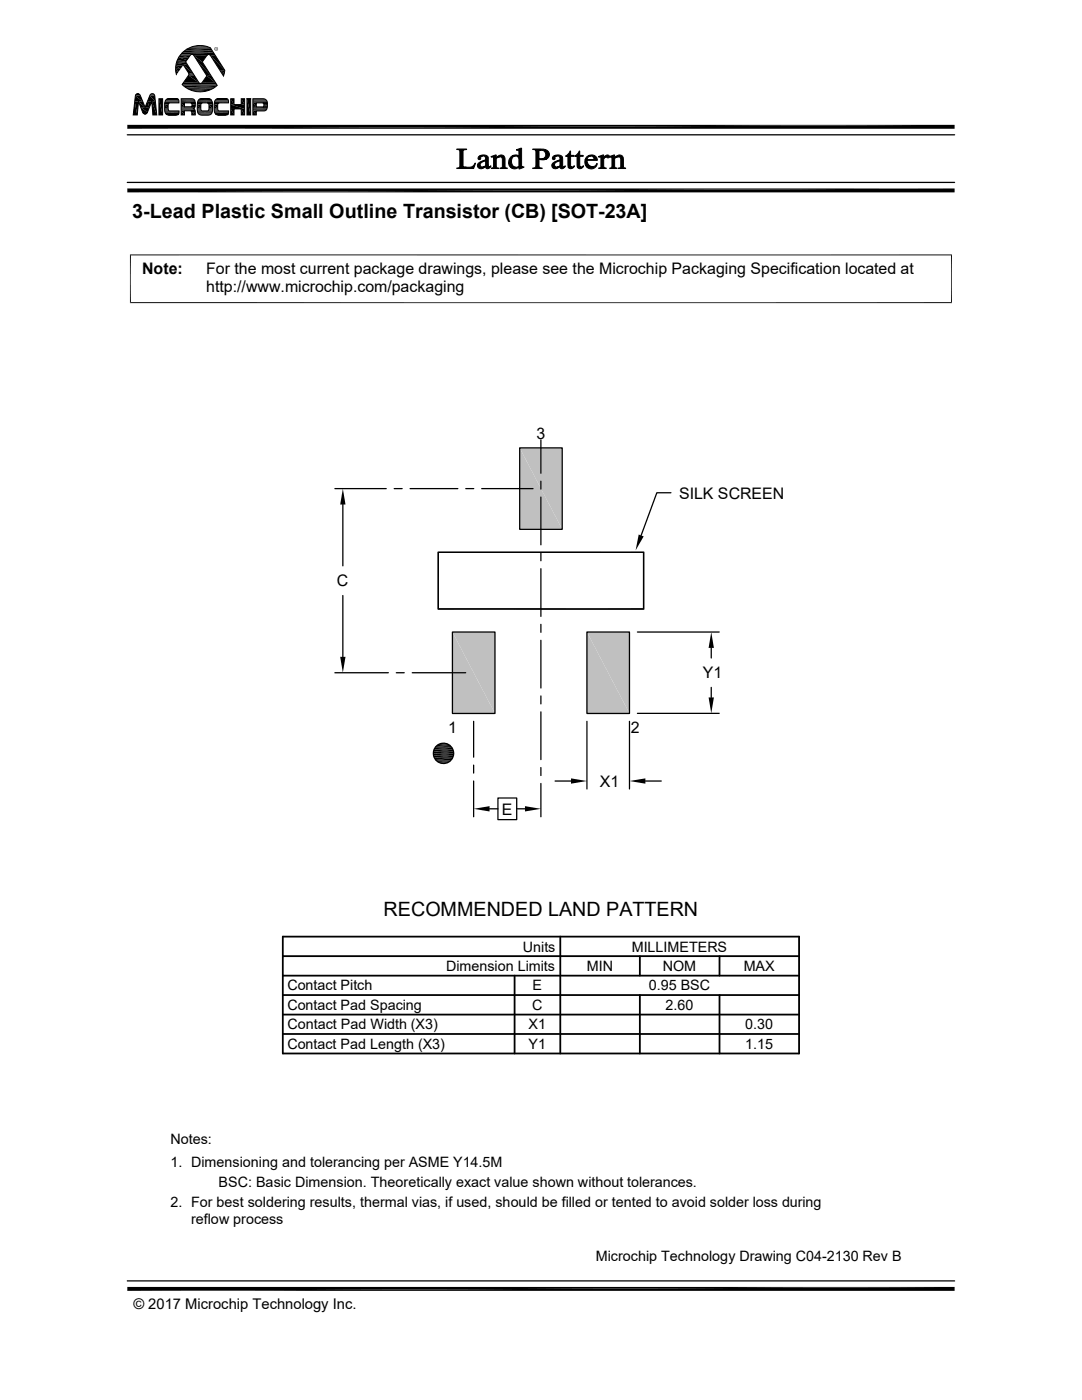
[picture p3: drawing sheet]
<svg xmlns="http://www.w3.org/2000/svg" width="216mm" height="279mm" viewBox="0 0 216 279" stroke-linecap="round" stroke-linejoin="round" font-family="sans-serif">
<g fill="#c0c0c0">
<path d="M103.7 89.4l8.5 16.2h-8.5z"/>
<path d="M103.7 89.4h8.5v16.2z"/>
<path d="M117.1 126.1l8.5 16.3h-8.5z"/>
<path d="M117.1 126.1h8.5v16.3z"/>
<path d="M90.3 126.1l8.5 16.3h-8.5z"/>
<path d="M90.3 126.1h8.5v16.3z"/>
</g>
<g fill="none" stroke="#000" stroke-width=".25">
<path d="M25.4 36.4h165.1M25.4 26.9h165.1M66.8 97.5h10.3M78.7 97.5h1.5M81.8 97.5h9.6M92.9 97.5h1.6M96.1 97.5h10.3M103.7 89.4h8.5v16.2h-8.5zM107.9 87.8v6.6M107.9 96v1.6M107.9 99.2v9.5M133.9 98.3h-2.8l-3.2 8.5"/>
<path d="M68.4 100.7v12.2M68.4 118.9v12.2M87.5 110.2h40.9v11.3h-40.9zM107.9 110.3v1.6M107.9 113.5v9.5M66.8 134.3h10.7M79.1 134.3h1.6M82.3 134.3h10.6M90.3 126.1h8.5v16.3h-8.5zM107.9 124.6v1.6M107.9 127.8v9.5M107.9 138.9v1.6"/>
<path d="M117.1 126.1h8.5v16.3h-8.5zM127.2 126.1h16.3M141.9 129.3v2M141.9 137.2v2M87.1 148.8h2.8M87.1 151.9h2.8M94.5 144v7.1M94.5 152.7v1.6M94.5 155.9v7.1M99.4 159.3h3.7v4.3h-3.7zM107.9 142.1v9.5M107.9 153.2v1.6"/>
<path d="M107.9 156.4v6.6M110.8 155.9h3.1M117.1 144v13.5M125.6 144v13.5M127.2 142.4h16.3M128.8 155.9h3.2M97.7 161.4h1.7M103.1 161.4h1.7M25.4 255.6h165.1"/>
<circle cx="88.5" cy="150.3" r="2.04"/>
</g>
<g fill="#000" stroke="#000" stroke-width=".2">
<path d="M98 31.2l.3 .1zM103.1 29.9h.2zM119.4 31.2l.3 .1zM121.6 31.2l.3 .1z"/>
<path d="M91.1 29.7h2l-.5 .2-.2 .5v2.8l.2 .2h.4h-1.3l.1-3.1a.43 .43 0 0 0-.7-.5z" fill-rule="evenodd"/>
<path d="M91.1 33.5l3-.2 .8-.7-.4 1h-3.4z" fill-rule="evenodd"/>
<path d="M95.5 31.3l.3-.2h.6h-.2a.42 .42 0 0 0-.3 .6l-.2 .2a.32 .32 0 0 1-.3-.2 .32 .32 0 0 1 .1-.4z" fill-rule="evenodd"/>
<path d="M95.5 32.5l.8-.4h.6a1.12 1.12 0 0 0-1.1 .9l.4 .3 .6 .1a.78 .78 0 0 1-1 .3 .78 .78 0 0 1-.5-1z" fill-rule="evenodd"/>
<path d="M95.8 31.1l.2-.1a1.19 1.19 0 0 1 1.4 .5l.1 1.7 .3 .2a.49 .49 0 0 1-.4 .3 .49 .49 0 0 1-.5-.3v-.1l-.2-.1 .2-.1v-1l-.4-.1 .4-.2a.51 .51 0 0 0-.5-.7z" fill-rule="evenodd"/>
<path d="M96.3 33.4l.6-.1z" fill-rule="evenodd"/>
<path d="M97.6 33.3l.3-.2-.1 .3z" fill-rule="evenodd"/>
<path d="M98 31.2l1-.3v.6h-.5z" fill-rule="evenodd"/>
<path d="M98.5 31.5l1.3-.2-.8 .3v1.4a.39 .39 0 0 0 .1 .4 .39 .39 0 0 0 .4 .1v.1h-1.5l.5-.3z" fill-rule="evenodd"/>
<path d="M99.3 31.3a.84 .84 0 0 1 .9-.4 .84 .84 0 0 1 .6 .8v1.6l.4 .3h-1.4l.3-.1 .1-.3v-1.6l-.4-.3z" fill-rule="evenodd"/>
<path d="M101.8 31.4l.5-.3h.6a1.19 1.19 0 0 0-.8 1.2 1.19 1.19 0 0 0 .9 1.1h-1.1a1.4 1.4 0 0 1-.1-2z" fill-rule="evenodd"/>
<path d="M102.3 31.1l.7-.2 .5 .3z" fill-rule="evenodd"/>
<path d="M103.1 29.9l1-.3v3.4l.2 .3h-.8a1.18 1.18 0 0 1-1.6 .1h1.1l.5-.3v-1.4l-.3-.5h.3v-1.1z" fill-rule="evenodd"/>
<path d="M103.5 33.3l1.1 .1-1.1 .3z" fill-rule="evenodd"/>
<path d="M106.8 30h1.2h-.5v1.6l1.6 .1-1.6 .1 .1 1.4a.47 .47 0 0 0 .6 .3v.1h-1.9l.6-.2v-.3z" fill-rule="evenodd"/>
<path d="M106.3 29.7l1.8 .1a1.12 1.12 0 0 1 1.3 .5 1.12 1.12 0 0 1-.3 1.4h-1a.86 .86 0 0 0 .8-.7 .86 .86 0 0 0-.5-1h-1.6z" fill-rule="evenodd"/>
<path d="M107.5 31.8h1.4z" fill-rule="evenodd"/>
<path d="M110.4 31.2l.2-.1h.6a.42 .42 0 0 0-.5 .6 .33 .33 0 0 1-.5 0 .33 .33 0 0 1 .2-.5z" fill-rule="evenodd"/>
<path d="M110.4 32.5l.9-.5 .4 .1a1.08 1.08 0 0 0-1 .9l.3 .3 .6 .1a.79 .79 0 0 1-1 .2 .79 .79 0 0 1-.4-.9z" fill-rule="evenodd"/>
<path d="M110.6 31.1l.5-.2a.87 .87 0 0 1 1.2 .7v1.6l.4 .2a.48 .48 0 0 1-.5 .3 .48 .48 0 0 1-.5-.4l-.2-.1 .2-.1v-1l-.4-.1 .4-.2a.51 .51 0 0 0-.5-.7z" fill-rule="evenodd"/>
<path d="M111.1 33.4l.6-.1z" fill-rule="evenodd"/>
<path d="M112.4 33.3l.4-.2-.1 .3z" fill-rule="evenodd"/>
<path d="M113.7 30.1h.2v.9h.6v.2h-.6v1.9l.3 .2-.8 .1-.1-2.2-.4-.1 .5-.4z" fill-rule="evenodd"/>
<path d="M113.4 33.4l.9-.1 .3-.2v.1a.68 .68 0 0 1-1.2 .2z" fill-rule="evenodd"/>
<path d="M115.6 30.1l.1 .9h.7v.2h-.7v1.7l.1 .4h.2l-.8 .1-.1-2.2-.4-.1 .5-.4z" fill-rule="evenodd"/>
<path d="M115.2 33.4l.9-.1 .2-.2h.2l-.1 .1a.68 .68 0 0 1-1.2 .2z" fill-rule="evenodd"/>
<path d="M117.1 31.3l.3-.2h.5a.72 .72 0 0 0-.7 .7l-.4 .1z" fill-rule="evenodd"/>
<path d="M117.4 31.1a1.17 1.17 0 0 1 1.8 .9h-2a1.1 1.1 0 0 0 1 1.2l-1.2 .1-.3-.7 .1-.7 1.7-.1v-.1a.61 .61 0 0 0-.6-.6z" fill-rule="evenodd"/>
<path d="M117 33.3l1.2-.1a.92 .92 0 0 0 .9-.6 1.18 1.18 0 0 1-.8 1.1 1.18 1.18 0 0 1-1.3-.4z" fill-rule="evenodd"/>
<path d="M119.4 31.2l1.1-.3v.6h.1l-.1 .2v1.6l.5 .3h-1.5l.4-.3v-1.8z" fill-rule="evenodd"/>
<path d="M120.6 31.3h.3l-.4 .2z" fill-rule="evenodd"/>
<path d="M120.6 31.3a.5 .5 0 0 1 .6-.4 .5 .5 0 0 1 .4 .5l-.3 .1z" fill-rule="evenodd"/>
<path d="M121.6 31.2l1-.3v.6h-.5z" fill-rule="evenodd"/>
<path d="M122.1 31.5l1.3-.2-.8 .3 .1 1.7 .4 .3h-1.4l.4-.3z" fill-rule="evenodd"/>
<path d="M122.9 31.3a.84 .84 0 0 1 .9-.4 .84 .84 0 0 1 .6 .9v1.5l.4 .3h-1.4l.3-.1 .2-.3-.1-1.6-.4-.3z" fill-rule="evenodd"/>
</g>
<g fill="#000">
<path d="M27 19.2l1.5 1.1h-1.6zM27 19.2h1l.5 1.1zM27 19h1zM27 19l1 .2h-1zM27 19h1v.2zM27.1 18.9l.9 .1h-1zM27.1 18.9h.8l.1 .1zM27.1 18.9h.8zM27.1 18.9l.2-.2 .6 .2zM27.3 18.7l.6 .2zM27.3 18.7h.4zM27.3 18.7h.3z"/>
<path d="M29.9 19.1l1.1 1.1h-1.6zM29.9 19.1h1l.1 1.1zM29.9 19l1 .1zM29.9 19h.9zM30 18.9l.8 .1h-.9zM30 18.9h.8v.1zM30 18.9h.8zM30 18.8l.8 .1zM30 18.8l.2-.1 .5 .1zM30.2 18.7l.5 .1zM30.2 18.7h.4zM30.2 18.7h.3z"/>
<path d="M31.7 19.7l.7 3.2h-.7zM31.7 19.7h.7v3.2zM33.5 19.7h1.9zM33.5 19.7h1.8zM33.6 19.7h1.7zM35 13.7l.6 .6h-.5zM35 13.7h1l-.4 .6zM35.1 13.1l.9 .6h-1zM35.1 13.1h1.4l-.5 .6zM35.1 14.3l.1 .6zM35.1 14.3h.5l-.4 .6zM35.1 13l1.4 .1h-1.4z"/>
<path d="M35.1 13h1.5l-.1 .1zM35.3 12.3l1.9 .3h-2zM35.3 12.3h1.7l.2 .3zM35.4 12l1.6 .3h-1.7zM35.4 12h1.9l-.3 .3zM35.6 11.5l1.7 .5h-1.9zM35.6 11.5h2.1l-.4 .5zM36.6 13l1.9 1.6h-.9zM36.6 13h.8l1.1 1.6zM37.6 15l2.1 1.5h-3.1zM37.6 15h1.2l.9 1.5zM37.6 14.6l1 .1h-.9z"/>
<path d="M37.6 14.6h.9l.1 .1zM37.7 14.9l1.1 .1h-1.2zM37.7 14.9h1l.1 .1zM37.7 14.7l1 .2h-1zM37.7 14.7h.9l.1 .2zM38.7 11l1.7 1.4h-.9zM38.7 11h2.6l-.9 1.4zM38.7 18.2l1.9 .1zM39.2 9.1l1.9 .1zM39.3 18.3h1.3zM39.2 9.1h1.5zM39.3 9.1h1.4z"/>
<path d="M39.5 12.4l2.6 2.7h-.8zM39.5 12.4h.9l1.7 2.7zM39.9 19.7h1.9zM40 19.7h1.8zM39.3 9.1h1zM40.1 19.7h1.7zM41.3 15.1l1.7 1.4h-2.7zM41.3 15.1h.8l.9 1.4zM41.6 10.9h1.2zM41.7 10.9h1.2zM41.9 10.9l1 .1zM42 11l2.9 3h-1z"/>
<path d="M42 11h.9l2 3zM42.8 9.8v.1zM42.8 9.6v.2zM42.8 9.9l.1 .1zM42.9 9.5l-.1 .1zM42.9 9.7l-.1 .1zM42.9 9.9v.1zM42.9 10l.1 .1zM42.8 9.6h.1zM42.9 9.5h.1zM43 10.1l.1 .1zM43 9.4l.1 .1z"/>
<path d="M43.1 10.1h.2zM43.1 9.4l.2 .1zM43.3 10.1l.1-.1zM43.3 9.4v.2zM43.4 9.9l-.1 .1zM43.4 19.7h1.9zM43.3 9.6l.1 .1zM43.3 10l.2-.1zM43.4 9.8v.1zM43.4 9.7v.1zM43.4 19.7h1.8zM43.5 19.7h1.7z"/>
<path d="M43.4 9.5l.1 .1zM43.4 9.9l.1-.1zM43.5 9.6l-.1 .2zM43.9 14l.9 .6h-.6zM43.9 14h1l-.1 .6zM44.2 14.6l.4 .5zM44.2 14.6h.6l-.2 .5zM46 19.7l.7 1.2h-.7zM46 19.7h.7v1.2zM48.1 19.7l.7 1.2h-.7zM48.1 19.7h.7v1.2zM49.3 19.7l.7 3.2h-.7z"/>
<path d="M49.3 19.7h.7v3.2zM26.9 20.3h.7zM26.9 20.3l.5 2.6h-.8zM26.9 20.3h.7l-.2 2.6zM27.6 20.3h.9zM27.6 20.3l1.4 1.1h-.9zM27.6 20.3h.9l.5 1.1zM28.1 21.4l1.3 1h-.9zM28.1 21.4h1.7l-.4 1zM28.5 22.4h.9zM28.5 22.4l.8 .2h-.7zM28.5 22.4h.9l-.1 .2z"/>
<path d="M28.6 22.6h.7zM28.6 22.6l.5 .1zM28.6 22.6h.7l-.2 .1zM28.7 22.7h.4zM28.7 22.7h.3zM28.9 22.7h.1zM29.4 20.2l.4 1.2h-.8zM29.4 20.2h.9l-.5 1.2zM30.3 20.2l1 2.7h-.8zM30.3 20.2h.7l.3 2.7zM32.9 20.7l.7 .1zM32.9 20.7h.7z"/>
<path d="M32.9 20.8h.7zM32.9 20.8l.6 .2h-.6zM32.9 20.8h.7l-.1 .2zM32.9 21l.6 .7h-.6zM32.9 21h.6v.7zM32.9 21.7l.7 .1h-.7zM32.9 21.7h.6l.1 .1zM32.9 21.8h.7zM32.9 21.8l.7 .1zM32.9 21.9h.7zM32.9 21.9l.7 .1zM32.9 20.5h1z"/>
<path d="M32.9 20.5l.9 .1zM32.9 20.6h.8zM32.9 20.6h.9zM32.9 20.6l.7 .1zM32.9 22l.8 .1zM32.9 22.1h.8zM32.9 22.1h.9zM33.4 22.9h2zM33.5 22.9l1.7 .1zM33.5 22.9h1.9zM33.6 23h1.6zM33.6 23h1.4z"/>
<path d="M36.2 20.5l.6 .8h-.6zM36.2 20.5h.6v.8zM36.2 22.1l.6 .8h-.6zM36.2 22.1h.6v.8zM38.1 20.5h.8zM38.1 22.1h.8zM38.1 20.5h.9zM38.1 21.3h.8zM38.1 22.1l.8 .1zM38.1 20.5l.9 .1zM38.2 22.2h.7zM38.2 20.6h.8z"/>
<path d="M38.2 21.3h.7zM38.2 20.6l.8 .1zM38.2 21.2l.7 .1zM38.2 22.2l.7 .1zM38.3 20.7h.7zM38.2 21.2h.7zM38.3 21.2h.6zM38.3 22.3l.7 .1zM38.3 22.4h.7zM38.3 22.4l.7 .5h-.7zM38.3 22.4h.7v.5zM38.3 20.7l.7 .1z"/>
<path d="M38.3 20.8h.7zM38.3 21.1h.6zM38.3 21.1l.6 .1zM38.3 20.8l.7 .2h-.7zM38.3 20.8h.7v.2zM38.3 21l.7 .1zM38.3 21.1h.7zM39.4 20.7l.7 .1zM39.4 20.7h.7zM39.4 20.8h.7zM39.4 20.8l.7 .2h-.7zM39.4 20.8h.7v.2z"/>
<path d="M39.4 21l.7 .7h-.7zM39.4 21h.7v.7zM39.4 21.7l.7 .1h-.7zM39.4 21.7h.7v.1zM39.4 21.8h.7zM39.4 21.8l.7 .1zM39.4 21.9h.7zM39.4 21.9l.8 .1zM39.4 20.5h1zM39.4 20.5l.9 .1zM39.4 20.6h.8zM39.4 20.6h.9z"/>
<path d="M39.4 20.6l.8 .1zM39.4 20.7h.8zM39.4 22l.8 .1zM39.4 22.1h.8zM39.4 22.1h.9zM39.4 22.1h1zM39.9 22.9l1.8 .1zM39.9 22.9h2zM40.1 23h1.3zM40.1 23h1.6zM41.3 20.5h1.1zM41.4 20.5l1 .1z"/>
<path d="M41.5 20.6h.9zM41.4 22.1h1zM41.5 22.1h.9zM41.6 20.6h.8zM41.6 20.6l.8 .1zM41.6 22.1h.8zM41.6 20.7h.8zM41.6 22l.8 .1zM41.6 20.7l.8 .1zM41.7 20.8h.7zM41.7 21.9l.7 .1zM41.7 20.8l.7 .2h-.7z"/>
<path d="M41.7 20.8h.7v.2zM41.7 21.8h.7zM41.7 21.8l.7 .1zM41.7 21.9h.7zM41.7 21l.7 .7h-.7zM41.7 21h.7v.7zM41.7 21.7l.7 .1h-.7zM41.7 21.7h.7v.1zM42.7 20.7l.8 .1zM42.7 20.7h.8zM42.7 20.8h.8zM42.7 20.8l.7 .2h-.7z"/>
<path d="M42.7 20.8h.8l-.1 .2zM42.7 21l.7 .7h-.7zM42.7 21h.7v.7zM42.7 21.7l.8 .1h-.8zM42.7 21.7h.7l.1 .1zM42.7 21.8h.8zM42.7 21.8l.8 .1zM42.7 21.9h.8zM42.8 20.5h1zM42.8 20.5l.9 .1zM42.8 20.6h.8zM42.8 20.6h.9z"/>
<path d="M42.8 20.6l.7 .1zM42.8 20.7h.7zM42.8 21.9l.7 .1zM42.8 22l.8 .1zM42.8 22.1h.8zM42.8 22.1h.9zM43.3 22.9h2zM43.4 22.9l1.7 .1zM43.4 22.9h1.9zM43.5 23h1.6zM43.5 23h1.4zM46 20.9l2.8 .8h-2.8z"/>
<path d="M46 20.9h2.8v.8zM46 21.7l.7 1.2h-.7zM46 21.7h.7v1.2zM48.1 21.7l.7 1.2h-.7zM48.1 21.7h.7v1.2zM50.5 20.5l.6 .8h-.6zM50.5 20.5h.6v.8zM50.5 22.1l.6 .8h-.6zM50.5 22.1h.6v.8zM52.4 20.5h.9zM52.5 20.5l.8 .1zM52.5 20.6h.8z"/>
<path d="M52.5 21.3h.8zM52.6 20.6h.7zM52.6 21.3h.7zM52.6 20.6l.7 .1zM52.6 21.2l.7 .1zM52.6 20.7h.8zM52.6 20.7l.8 .1h-.7zM52.6 20.7h.8v.1zM52.6 21.1h.7zM52.6 21.1h.8zM52.6 21.1l.7 .1zM52.6 21.2h.7z"/>
<path d="M52.7 20.8l.7 .3h-.7zM52.7 20.8h.7v.3zM52.7 21.1h.7zM25.4 38.4l165.1-.8v.8zM25.4 37.6h165.1l-165.1 .8zM25.4 25.7l165.1-.8v.8zM25.4 24.9h165.1l-165.1 .8zM68.4 97.5l.5 3.2h-1zM127.4 106.7l1 .3-1.6 2.8zM67.9 131.1h1l-.5 3.2zM141.4 139.2h1.1l-.6 3.2zM141.9 126.1l.6 3.2h-1.1z"/>
<path d="M87.4 152l1.9 .2h-1.6zM87.7 148.5h1.6l.3 .2zM87.7 152.2l1.2 .1zM87.7 152.2h1.6l-.4 .1zM87.7 148.5l.4-.1 1.2 .1zM88.1 148.4l1.2 .1zM88.1 152.3h.8zM88.1 148.4h.8zM113.9 155.3l3.2 .6-3.2 .5zM125.6 155.9l3.2-.6v1.1zM94.5 161.4l3.2-.5v1zM104.8 160.9l3.1 .5-3.1 .5z"/>
<path d="M25.4 257.6l165.1-.8v.8zM25.4 256.8h165.1l-165.1 .8z"/>
</g>
<g fill="none" stroke="#000" stroke-width=".36">
<path d="M36.1 10.7h6.7M36.9 9.9h5.4M56.4 190.8h103M56.4 186.9h103v23.3h-103zM56.4 194.7h103M56.4 198.6h103M102.7 194.7v15.5M111.8 186.9v23.3M127.7 190.8v3.9M127.7 198.6v11.6M143.6 190.8v3.9M143.6 198.6v11.6"/>
<path d="M56.4 202.5h103M56.4 206.4h103"/>
</g>
<g fill="none" stroke="#000" stroke-width=".2">
<path d="M27.1 18.9a.52 .52 0 0 1 .9 .1l1 2.4 .9-2.4a.5 .5 0 0 1 .5-.3 .5 .5 0 0 1 .5 .4l.4 3.8h-.8l-.2-2.7-.9 2.2a.5 .5 0 0 1-.5 .4 .5 .5 0 0 1-.4-.4l-.9-2.1-.2 2.6h-.8zM31.7 19.7h.7v3.2h-.7zM33.1 19.9h2.6M33.1 20l.5-.3h1.6l.4 .2 .1 .6-2 .1-.2 .4v.7l.1 .3 .2 .1h1.9a.62 .62 0 0 1-.1 .7 .62 .62 0 0 1-.6 .2 2.3 2.3 0 0 1-1.9-.2l-.2-1a2.92 2.92 0 0 1 .2-1.8zM33.2 19.8h2.4M33.3 19.7h2.2M33.4 19.7h2.1M35.9 11h2.2M36 10.9h2.1M36.2 19.7h2.1a.97 .97 0 0 1 .7 1.4l-.1 .3-.3 .3 .3 .2 .1 1h-.7v-.6l-.2-.2h-1.3v.8h-.6zM36.2 19.7h2.3M36.2 19.7h2.4"/>
<path d="M36.2 19.8h2.5M36.2 19.9h2.6M36.3 16.9h7M36.4 16.9h6.9M36.4 17h6.9M36.5 16.6h3.4M36.5 16.5h3.3M36.9 17.4h6M37.5 17.7h4.9M37.8 9.5h4.2M38 9.4h3.7M38.1 10.9h.3l.3 .1 2.6 4.1-1.1 1.5-.3 .1-.2-.2-2.7-4.2z"/>
<path d="M38.4 10.9h3.2M38.5 9.3h2.8M38.5 11h2.9M38.7 11h2.6M38.7 18.2h2.5M38.7 9.2h2.4M39.6 19.9h2.6M39.6 20l.5-.3h1.5a.94 .94 0 0 1 .8 1.1v1.3a.84 .84 0 0 1-1 .9h-1.1a.9 .9 0 0 1-.9-1.1v-1.1zM39.8 19.8h2.2M40.2 16.6h2.9M41.3 11l-.9 1.4 2.9 4.6a5.2 5.2 0 0 1-7-.1l1.4-2.2-1.1-1.7M41.3 11l.3-.1 .4 .1 2.6 4.2 .3-1.2-2.9-4.5a4.8 4.8 0 0 0-5.1 .6 4.8 4.8 0 0 0-1.7 4.8"/>
<path d="M42.8 10.9h-6.8M43 19.9h2.6M43 20l.5-.3h1.6l.4 .2 .1 .6-2 .1-.2 .4v.7l.1 .3 .2 .1h1.9a.62 .62 0 0 1-.1 .7 .62 .62 0 0 1-.6 .2 2.3 2.3 0 0 1-1.9-.2l-.3-1a2.92 2.92 0 0 1 .3-1.8zM43.1 19.8h2.4M43.1 16.6l-6.6 .1M43.2 19.7h2.2M43.3 19.7h2M46 19.7h.7v1.2h1.4v-1.2h.7v3.2h-.7v-1.2h-1.4v1.2h-.7zM49.3 19.7h.7v3.2h-.7zM49.3 19.7h.7M50.5 19.7h2.2M50.5 19.7h2.4"/>
<path d="M50.5 19.8h2.5M50.5 19.9h2.6M50.5 19.9h2.7M50.5 19.7h2.2a1.49 1.49 0 0 1 .5 2.2l-.5 .2h-1.6v.8h-.6zM32.9 20.5h2.8M32.9 22.2h2.8M32.9 22.3h2.8M32.9 20.4h2.8M32.9 20.3h2.8M32.9 22.4h2.8M32.9 22.5h2.8M32.9 20.2h2.8"/>
<path d="M33 20.1h2.7M33 22.6h2.7M33 20h2.7M33 22.7h2.7M33.1 22.7h2.6M33.1 22.8h2.6M33.2 22.8h2.4M33.3 22.9h2.3M33.4 22.9h2.1M36.2 20.1h2.7M36.2 20.2h2.7M36.2 21.3h2.7"/>
<path d="M36.2 21.4h2.7M36.2 21.5h2.7M36.2 21.6h2.6M36.2 21.6h2.5M36.2 21.7h2.5M36.2 21.8h2.6M36.2 21.9h2.7M36.2 22h2.7M36.2 22.1h2.7M36.8 20.5h1.3l.2 .2v.4l-.2 .2h-1.3zM39.4 20.5h3M39.4 22.2h3"/>
<path d="M39.4 20.4h3M39.4 22.3h3M39.4 22.5h2.9M39.4 20.2h3M39.5 22.6h2.8M39.5 20h2.8M39.5 22.7h2.7M39.6 22.8h2.6M39.7 22.8h2.4M39.8 22.9h2.2M40.2 20.7l.2-.2 1.1 .1 .2 .4-.1 1-.2 .1h-1.2l-.1-.4zM42.8 22.2h2.8"/>
<path d="M42.8 20.5h2.8M42.8 20.4h2.8M42.8 22.3h2.8M42.8 20.3h2.8M42.8 22.4h2.8M42.8 22.5h2.8M42.8 20.2h2.8M42.9 22.6h2.7M42.9 20.1h2.7M42.9 20h2.7M42.9 22.7h2.7M43 22.7h2.6"/>
<path d="M43 22.8h2.6M43.1 22.8h2.4M43.2 22.9h2.2M43.3 22.9h2M50.5 20.1h2.7M50.5 20.2h2.8M50.5 20.4h2.8M50.5 20.5h2.8M50.5 21.4h2.8M50.5 21.7h2.8M50.5 21.8h2.8M50.5 21.9h2.7"/>
<path d="M50.5 22h2.6M51.1 20.5h1.4l.1 .2v.5l-.1 .1h-1.4zM53 22.1h-2.5M26 50.8v9.7M189.9 50.8v9.7M189.9 50.9h-164M25.9 60.4h164M87.4 152.1h2.2M87.4 148.6h2.2"/>
</g>
<path d="M86.8 151.6h3.4M86.8 149.1h3.4" fill="none" stroke="#000" stroke-width=".32"/>
<path d="M36.5 17.2h6.8M86.6 149.4h3.8M86.6 151.3h3.8" fill="none" stroke="#000" stroke-width=".34"/>
<path d="M86.5 150.9h4M86.5 149.8h4" fill="none" stroke="#000" stroke-width=".38"/>
<path d="M36.4 10.3h6.2M86.5 150.1h4M86.5 150.5h4" fill="none" stroke="#000" stroke-width=".4"/>
<path d="M36.3 16.8h6.9M37.4 9.6h4.7M38 18.1h3.8M36.2 20.4h2.7" fill="none" stroke="#000" stroke-width=".21"/>
<path d="M35.1 12.8h2.3M35.6 11.2h2.4" fill="none" stroke="#000" stroke-width=".42"/>
<path d="M37 17.6h5.9" fill="none" stroke="#000" stroke-width=".3"/>
<path d="M37.5 17.9h4.9M50.5 21.5h2.8" fill="none" stroke="#000" stroke-width=".23"/>
<path d="M87.3 110.2h41.3M87.5 110.1v11.6M128.4 110.1v11.6M87.3 121.5h41.3" fill="none" stroke="#000" stroke-width=".28"/>
<g font-size="3.9">
<text x="26.4" y="43.5">3-Lead Plastic Small Outline Transistor (CB) [SOT-23A]</text>
<text x="76.5" y="182.8">RECOMMENDED LAND PATTERN</text>
</g>
<g font-size="3.2">
<text x="28.4" y="54.6">Note:</text>
<text x="41.1" y="54.6">For the most current package drawings, please see the Microchip Packaging Specification located at</text>
<text x="41.1" y="58.3">http://www.microchip.com/packaging</text>
<text x="107.1" y="87.5">3</text>
<text x="135.5" y="99.5">SILK SCREEN</text>
<text x="67.2" y="117">C</text>
<text x="140.3" y="135.4">Y1</text>
<text x="89.4" y="146.2">1</text>
<text x="125.9" y="146.2">2</text>
<text x="119.7" y="157">X1</text>
<text x="100.1" y="162.6">E</text>
</g>
<g font-size="2.9">
<text x="104.3" y="189.9">Units</text>
<text x="126" y="189.9">MILLIMETERS</text>
<text x="57.3" y="197.7">Contact Pitch</text>
<text x="89" y="193.8">Dimension Limits</text>
<text x="106.3" y="197.7">E</text>
<text x="117.1" y="193.8">MIN</text>
<text x="129.5" y="197.7">0.95 BSC</text>
<text x="132.3" y="193.8">NOM</text>
<text x="148.4" y="193.8">MAX</text>
<text x="57.3" y="201.6">Contact Pad Spacing</text>
<text x="106.2" y="201.6">C</text>
<text x="132.8" y="201.6">2.60</text>
<text x="57.3" y="209.3">Contact Pad Length (X3)</text>
<text x="57.3" y="205.4">Contact Pad Width (X3)</text>
<text x="105.5" y="209.3">Y1</text>
<text x="105.5" y="205.4">X1</text>
<text x="148.7" y="209.3">1.15</text>
<text x="148.7" y="205.4">0.30</text>
<text x="34" y="232.9">1. Dimensioning and tolerancing per ASME Y14.5M</text>
<text x="34" y="228.3">Notes:</text>
<text x="43.6" y="236.9">BSC: Basic Dimension. Theoretically exact value shown without tolerances.</text>
<text x="34" y="241">2. For best soldering results, thermal vias, if used, should be filled or tented to avoid solder loss during</text>
<text x="38.1" y="244.3">reflow process</text>
<text x="118.9" y="251.7">Microchip Technology Drawing C04-2130 Rev B</text>
<text x="26.6" y="261.3">© 2017 Microchip Technology Inc.</text>
</g>
<text font-size=".6" x="43" y="10">R</text>
</svg>
